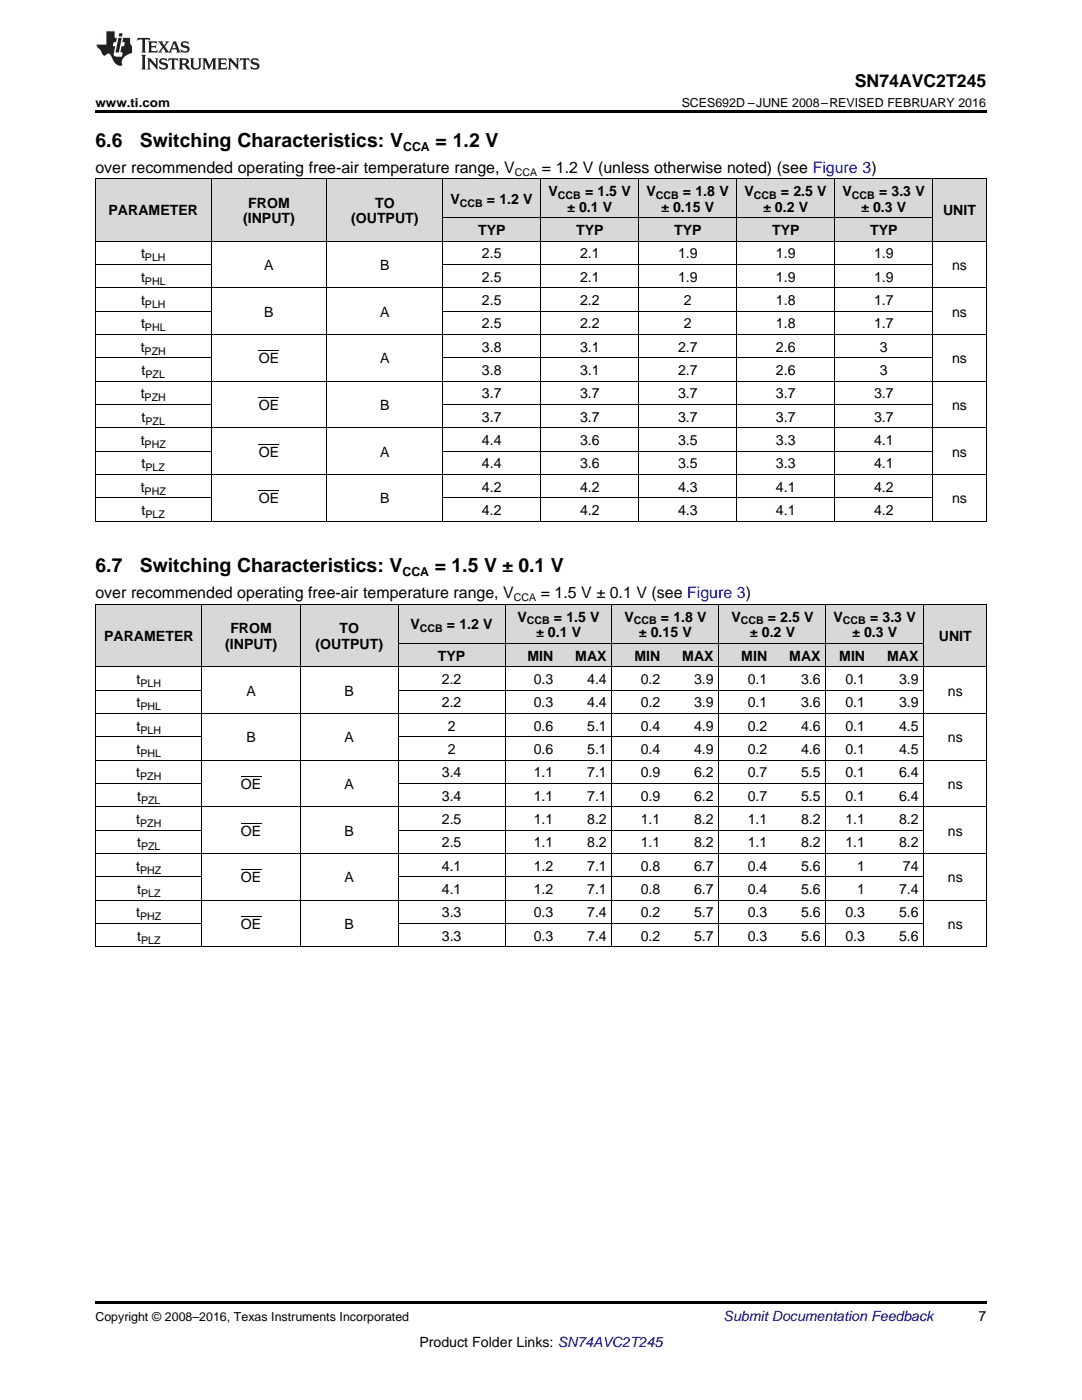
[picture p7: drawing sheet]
<svg xmlns="http://www.w3.org/2000/svg" width="216mm" height="279mm" viewBox="0 0 216 279" stroke-linecap="round" stroke-linejoin="round" font-family="sans-serif">
<g fill="#d8d8d8">
<path d="M19 120.7h21.4v12.4h-21.4z"/>
<path d="M40.4 120.7h19.5v12.4h-19.5z"/>
<path d="M59.9 120.7h19.6v12.4h-19.6z"/>
<path d="M184.4 120.7h12.4v12.4h-12.4z"/>
<path d="M79.5 128.5h21.3v4.6h-21.3z"/>
<path d="M100.8 128.5h10.7v4.6h-10.7z"/>
<path d="M111.5 128.5h10.7v4.6h-10.7z"/>
<path d="M122.2 128.5h10.6v4.6h-10.6z"/>
<path d="M132.8 128.5h10.7v4.6h-10.7z"/>
<path d="M143.5 128.5h10.7v4.6h-10.7z"/>
<path d="M154.2 128.5h10.6v4.6h-10.6z"/>
<path d="M164.8 128.5h8.9v4.6h-8.9z"/>
<path d="M173.7 128.5h10.7v4.6h-10.7z"/>
<path d="M79.5 120.7h21.3v7.8h-21.3z"/>
<path d="M100.8 120.7h10.7v7.8h-10.7z"/>
<path d="M111.5 120.7h10.7v7.8h-10.7z"/>
<path d="M122.2 120.7h10.6v7.8h-10.6z"/>
<path d="M132.8 120.7h10.7v7.8h-10.7z"/>
<path d="M143.5 120.7h10.7v7.8h-10.7z"/>
<path d="M154.2 120.7h10.6v7.8h-10.6z"/>
<path d="M164.8 120.7h8.9v7.8h-8.9z"/>
<path d="M173.7 120.7h10.7v7.8h-10.7z"/>
<path d="M19 35.7h23.2v12.5h-23.2z"/>
<path d="M42.2 35.7h23.1v12.5h-23.1z"/>
<path d="M65.3 35.7h23.1v12.5h-23.1z"/>
<path d="M186.2 35.7h10.6v12.5h-10.6z"/>
<path d="M88.4 43.5h19.5v4.7h-19.5z"/>
<path d="M107.9 43.5h19.6v4.7h-19.6z"/>
<path d="M127.5 43.5h19.5v4.7h-19.5z"/>
<path d="M147 43.5h19.6v4.7h-19.6z"/>
<path d="M166.6 43.5h19.6v4.7h-19.6z"/>
<path d="M88.4 35.7h19.5v7.8h-19.5z"/>
<path d="M107.9 35.7h19.6v7.8h-19.6z"/>
<path d="M127.5 35.7h19.5v7.8h-19.5z"/>
<path d="M147 35.7h19.6v7.8h-19.6z"/>
<path d="M166.6 35.7h19.6v7.8h-19.6z"/>
</g>
<path d="M19 22h177.8v.5h-177.8zM19 104l.2 .1zM65.2 104l.1 .1zM88.3 104l.1 .1zM107.8 104l.1 .1zM127.4 104l.1 .1zM146.9 104l.1 .1zM166.5 104l.1 .1zM186.1 104l.1 .1zM196.7 104l.1 .1zM19 259.7h177.8v.5h-177.8z" fill="#000"/>
<g fill="none" stroke="#000" stroke-width=".2">
<path d="M19 35.6l177.8 .1v68.4M19.1 35.7v68.4M42.1 35.7v68.4M65.2 35.7v68.4M88.3 35.7v68.4M107.9 35.7v68.4M127.4 35.7v68.4M147 35.7v68.4M166.6 35.7v68.4M186.1 35.7v68.4M19 57.4h177.8M19 52.8h23.2"/>
<path d="M19 48.1h177.8M88.4 52.8h97.8M88.4 43.5h97.8M19 76.1h177.8M19 71.4h23.2M19 66.8h177.8M19 62.1h23.2M88.4 71.4h97.8M88.4 62.1h97.8M19 99.4h23.2M19 94.7h177.8M19 90h23.2"/>
<path d="M19 85.4h177.8M19 80.7h23.2M88.4 99.4h97.8M88.4 90h97.8M88.4 80.7h97.8M19 104h177.8M19 137.7h21.4M19 133.1h177.8M19 120.6h177.8M19.1 120.7v68.3M40.3 120.7v68.3M59.9 120.7v68.3"/>
<path d="M79.4 120.7v68.3M79.5 137.7h104.9M79.5 128.4h104.9M100.8 120.7v68.3M122.1 120.7v68.3M143.5 120.7v68.3M164.8 120.7v68.3M184.3 120.7v68.3M196.8 120.7v68.3M19 156.4h21.4M19 151.7h177.8M19 147.1h21.4"/>
<path d="M19 142.4h177.8M79.5 156.4h104.9M79.5 147.1h104.9M19 179.7h177.8M19 175h21.4M19 170.3h177.8M19 165.7h21.4M19 161h177.8M79.5 175h104.9M79.5 165.7h104.9M19 189h177.8M19 184.3h21.4"/>
<path d="M79.5 184.3h104.9"/>
</g>
<g fill="#231f20">
<path d="M27.5 7.6l-.1 .5 .4-.2h.6v.1v2.1l-.2 .4h1l-.3-.4v-2.1l.1-.1h.5l.5 .2-.2-.5zM29.5 8.3l.2 .3v1.5l-.2 .4h1.8l.2-.6a1.04 1.04 0 0 1-1.3 .2v-.7h.6l.3 .2v-.6l-.3 .2h-.6v-.6l.8-.1 .4 .3-.2-.5zM31.5 8.3l.9 1.1-.9 1.1h.8l-.2-.2 .5-.7 .4 .7-.2 .2h1.5l-.1-.2 .1-.4h.9l.1 .4-.2 .2h1l-.3-.3-.7-1.9h-.5l-.9 2-.8-1 .9-1h-.8l.1 .3-.3 .5-.4-.6 .2-.2zM34.7 8.6l.4 1h-.7zM36.3 8.4a.63 .63 0 0 0-.2 .7 .63 .63 0 0 0 .6 .4l.6 .2 .1 .2a.75 .75 0 0 1-.7 .4 .75 .75 0 0 1-.6-.5l.1 .7 .1-.1a1.11 1.11 0 0 0 1.5-.6 1.13 1.13 0 0 0-1.2-.8l-.1-.4a1.04 1.04 0 0 1 1.2 .2l-.2-.5-.1 .1-.5-.2zM28.2 10.9l.2 .4v2.2l-.2 .4h1l-.3-.4v-2.2l.3-.4zM29.3 11.6l.3 .4v1.5l-.3 .4h.8l-.2-.4v-1.3l1.5 1.7v-1.9l.2-.4h-.7l.2 .4v.9l-1.1-1.3zM32 11.8a.62 .62 0 0 0-.2 .7 .62 .62 0 0 0 .6 .4l.6 .1 .1 .3a.76 .76 0 0 1-.7 .3 .76 .76 0 0 1-.6-.4l.1 .7 .1-.1a1.11 1.11 0 0 0 1.5-.6 1.13 1.13 0 0 0-1.2-.8l-.1-.4a1.04 1.04 0 0 1 1.2 .2l-.2-.6-.1 .1-.5-.1zM33.7 11.6l-.2 .6a.61 .61 0 0 1 .8-.3v1.6l-.2 .4h.9l-.2-.4v-1.6a.63 .63 0 0 1 .8 .3l-.2-.6zM35.6 11.6l.3 .4v1.5l-.3 .4h1l-.2-.2v-.8l.5 .2a.76 .76 0 0 0 1.2 .7l-1-1a.58 .58 0 0 0 .6-.5 .58 .58 0 0 0-.5-.6zM36.4 11.9h.1a.45 .45 0 0 1 .5 .1 .45 .45 0 0 1 .1 .5l-.7 .2zM37.9 11.6l.2 .2a2.17 2.17 0 0 0 .3 1.9 .99 .99 0 0 0 1.6-.6v-1.1l.2-.4h-.7l.2 .2a1.92 1.92 0 0 1-.2 1.8 .6 .6 0 0 1-.9-.5v-1.1l.2-.4zM40.4 11.6l.2 .4v1.5l-.2 .4h.7l-.2-.4v-1.4l.8 1.8 .8-1.8v1.4l-.2 .4h.9l-.2-.4v-1.5l.2-.4h-.8l-.6 1.5-.6-1.5zM43.4 11.6l.2 .4v1.5l-.2 .4h1.8l.2-.6a1.04 1.04 0 0 1-1.3 .1v-.6h.5l.4 .2v-.6l-.4 .2h-.5v-.7h.8l.3 .3-.1-.6zM45.5 11.6l.2 .4v1.5l-.2 .4h.7l-.2-.4v-1.3l1.5 1.7v-1.9l.2-.4h-.7l.2 .4v.9l-1.1-1.3zM47.9 11.6l-.1 .6a.61 .61 0 0 1 .8-.3v1.6l-.3 .4h1l-.3-.4 .1-1.6a.63 .63 0 0 1 .7 .3l-.1-.6zM50.2 11.8a.62 .62 0 0 0-.2 .7 .62 .62 0 0 0 .6 .4l.6 .1 .2 .3a.76 .76 0 0 1-.8 .3 .76 .76 0 0 1-.6-.4l.1 .7 .2-.1a1.11 1.11 0 0 0 1.5-.6 1.13 1.13 0 0 0-1.3-.8l-.1-.4a1.04 1.04 0 0 1 1.2 .2l-.1-.6-.2 .1-.5-.1z"/>
<path d="M21.2 6.3v2.6h-1.9l.1 .4 .7 .9a.91 .91 0 0 0 1 .8 .56 .56 0 0 1 .5-.3 .56 .56 0 0 1 .5 .3l.4 .8a1.53 1.53 0 0 0 1.9 1.2 1.54 1.54 0 0 1 1-2.1l.9-.3v-1.4a1.52 1.52 0 0 1-.3-1.6h-1.4l-.2 .8h.5l-.2 .8h-.4l-.2 1v.2l.4 .1-.2 .8a1.93 1.93 0 0 1-1.6-.3l.3-1.8h-.5l.2-.8h.4l.2-.8h-.4v-1.3zM23.6 7.6l-.6 2.9h.7l.6-2.9zM23.8 6.6l-.1 .7h.6l.2-.7z"/>
</g>
<path d="M51.6 79.4h4.1M51.6 70h4.1M51.6 98h4.1M51.6 88.7h4.1M48.1 155h4M48.1 173.6h4M48.1 164.3h4M48.1 182.9h4" fill="none" stroke="#000" stroke-width=".2"/>
<g font-size="3.9">
<text x="19" y="29.3">6.6</text>
<text x="27.9" y="29.3">Switching Characteristics: V</text>
<text x="86.9" y="29.3">= 1.2 V</text>
<text x="19" y="114.2">6.7</text>
<text x="27.9" y="114.2">Switching Characteristics: V</text>
<text x="86.7" y="114.2">= 1.5 V ± 0.1 V</text>
</g>
<text font-size="3.5" x="170.6" y="17.3">SN74AVC2T245</text>
<g font-size="3.2">
<text x="19" y="34.4">over recommended operating free-air temperature range, V</text>
<text x="108.1" y="34.4">= 1.2 V (unless otherwise noted) (see Figure 3)</text>
<text x="19" y="119.4">over recommended operating free-air temperature range, V</text>
<text x="107.9" y="119.4">= 1.5 V ± 0.1 V (see Figure 3)</text>
</g>
<g font-size="2.8">
<text x="49.5" y="41.4">FROM</text>
<text x="74.9" y="41.4">TO</text>
<text x="89.9" y="40.7">V</text>
<text x="97.2" y="40.7">= 1.2 V</text>
<text x="109.5" y="39.1">V</text>
<text x="116.7" y="39.1">= 1.5 V</text>
<text x="129" y="39.1">V</text>
<text x="136.3" y="39.1">= 1.8 V</text>
<text x="148.6" y="39.1">V</text>
<text x="155.8" y="39.1">= 2.5 V</text>
<text x="168.1" y="39.1">V</text>
<text x="175.4" y="39.1">= 3.3 V</text>
<text x="21.7" y="43">PARAMETER</text>
<text x="48.5" y="44.6">(INPUT)</text>
<text x="70.1" y="44.6">(OUTPUT)</text>
<text x="95.4" y="46.9">TYP</text>
<text x="113.2" y="42.3">± 0.1 V</text>
<text x="115" y="46.9">TYP</text>
<text x="131.9" y="42.3">± 0.15 V</text>
<text x="134.5" y="46.9">TYP</text>
<text x="152.3" y="42.3">± 0.2 V</text>
<text x="154.1" y="46.9">TYP</text>
<text x="171.8" y="42.3">± 0.3 V</text>
<text x="173.6" y="46.9">TYP</text>
<text x="188.2" y="43">UNIT</text>
<text x="28.2" y="51.6">t</text>
<text x="52.7" y="53.9">A</text>
<text x="75.8" y="53.9">B</text>
<text x="96.2" y="51.6">2.5</text>
<text x="115.7" y="51.6">2.1</text>
<text x="135.3" y="51.6">1.9</text>
<text x="154.8" y="51.6">1.9</text>
<text x="174.4" y="51.6">1.9</text>
<text x="190" y="53.9">ns</text>
<text x="28.2" y="56.2">t</text>
<text x="96.2" y="56.2">2.5</text>
<text x="115.7" y="56.2">2.1</text>
<text x="135.3" y="56.2">1.9</text>
<text x="154.8" y="56.2">1.9</text>
<text x="174.4" y="56.2">1.9</text>
<text x="28.2" y="60.9">t</text>
<text x="28.2" y="65.5">t</text>
<text x="52.7" y="63.2">B</text>
<text x="75.8" y="63.2">A</text>
<text x="96.2" y="60.9">2.5</text>
<text x="96.2" y="65.5">2.5</text>
<text x="115.7" y="60.9">2.2</text>
<text x="115.7" y="65.5">2.2</text>
<text x="136.5" y="60.9">2</text>
<text x="136.5" y="65.5">2</text>
<text x="154.8" y="60.9">1.8</text>
<text x="154.8" y="65.5">1.8</text>
<text x="174.4" y="60.9">1.7</text>
<text x="174.4" y="65.5">1.7</text>
<text x="190" y="63.2">ns</text>
<text x="28.1" y="70.2">t</text>
<text x="96.2" y="70.2">3.8</text>
<text x="115.7" y="70.2">3.1</text>
<text x="135.3" y="70.2">2.7</text>
<text x="154.8" y="70.2">2.6</text>
<text x="175.6" y="70.2">3</text>
<text x="28.3" y="74.9">t</text>
<text x="51.6" y="72.5">OE</text>
<text x="75.8" y="72.5">A</text>
<text x="96.2" y="74.9">3.8</text>
<text x="115.7" y="74.9">3.1</text>
<text x="135.3" y="74.9">2.7</text>
<text x="154.8" y="74.9">2.6</text>
<text x="175.6" y="74.9">3</text>
<text x="190" y="72.5">ns</text>
<text x="28.1" y="79.5">t</text>
<text x="51.6" y="81.8">OE</text>
<text x="75.8" y="81.8">B</text>
<text x="96.2" y="79.5">3.7</text>
<text x="115.7" y="79.5">3.7</text>
<text x="135.3" y="79.5">3.7</text>
<text x="154.8" y="79.5">3.7</text>
<text x="174.4" y="79.5">3.7</text>
<text x="190" y="81.8">ns</text>
<text x="28.1" y="88.8">t</text>
<text x="28.3" y="84.2">t</text>
<text x="96.2" y="84.2">3.7</text>
<text x="96.2" y="88.8">4.4</text>
<text x="115.7" y="84.2">3.7</text>
<text x="115.7" y="88.8">3.6</text>
<text x="135.3" y="84.2">3.7</text>
<text x="135.3" y="88.8">3.5</text>
<text x="154.8" y="84.2">3.7</text>
<text x="154.8" y="88.8">3.3</text>
<text x="174.4" y="84.2">3.7</text>
<text x="174.4" y="88.8">4.1</text>
<text x="28.3" y="93.5">t</text>
<text x="51.6" y="91.2">OE</text>
<text x="75.8" y="91.2">A</text>
<text x="96.2" y="93.5">4.4</text>
<text x="115.7" y="93.5">3.6</text>
<text x="135.3" y="93.5">3.5</text>
<text x="154.8" y="93.5">3.3</text>
<text x="174.4" y="93.5">4.1</text>
<text x="190" y="91.2">ns</text>
<text x="28.1" y="98.1">t</text>
<text x="51.6" y="100.5">OE</text>
<text x="75.8" y="100.5">B</text>
<text x="96.2" y="98.1">4.2</text>
<text x="115.7" y="98.1">4.2</text>
<text x="135.3" y="98.1">4.3</text>
<text x="154.8" y="98.1">4.1</text>
<text x="174.4" y="98.1">4.2</text>
<text x="190" y="100.5">ns</text>
<text x="28.3" y="102.8">t</text>
<text x="96.2" y="102.8">4.2</text>
<text x="115.7" y="102.8">4.2</text>
<text x="135.3" y="102.8">4.3</text>
<text x="154.8" y="102.8">4.1</text>
<text x="174.4" y="102.8">4.2</text>
<text x="81.9" y="125.6">V</text>
<text x="89.2" y="125.6">= 1.2 V</text>
<text x="103.3" y="124">V</text>
<text x="110.5" y="124">=</text>
<text x="113" y="124">1.5 V</text>
<text x="124.6" y="124">V</text>
<text x="131.9" y="124">=</text>
<text x="134.4" y="124">1.8 V</text>
<text x="145.9" y="124">V</text>
<text x="153.2" y="124">=</text>
<text x="155.7" y="124">2.5 V</text>
<text x="166.3" y="124">V</text>
<text x="173.6" y="124">= 3.3 V</text>
<text x="20.8" y="128">PARAMETER</text>
<text x="44.9" y="129.5">(INPUT)</text>
<text x="46" y="126.4">FROM</text>
<text x="63" y="129.5">(OUTPUT)</text>
<text x="67.7" y="126.4">TO</text>
<text x="87.4" y="131.9">TYP</text>
<text x="105.2" y="131.9">MIN</text>
<text x="107" y="127.2">± 0.1 V</text>
<text x="114.8" y="131.9">MAX</text>
<text x="126.6" y="131.9">MIN</text>
<text x="127.5" y="127.2">± 0.15 V</text>
<text x="136.1" y="131.9">MAX</text>
<text x="147.9" y="131.9">MIN</text>
<text x="149.6" y="127.2">± 0.2 V</text>
<text x="157.5" y="131.9">MAX</text>
<text x="167.5" y="131.9">MIN</text>
<text x="170" y="127.2">± 0.3 V</text>
<text x="177" y="131.9">MAX</text>
<text x="187.3" y="128">UNIT</text>
<text x="27.2" y="136.5">t</text>
<text x="88.2" y="136.5">2.2</text>
<text x="106.5" y="136.5">0.3</text>
<text x="117.2" y="136.5">4.4</text>
<text x="127.8" y="136.5">0.2</text>
<text x="138.5" y="136.5">3.9</text>
<text x="149.2" y="136.5">0.1</text>
<text x="159.8" y="136.5">3.6</text>
<text x="168.7" y="136.5">0.1</text>
<text x="179.4" y="136.5">3.9</text>
<text x="27.2" y="141.2">t</text>
<text x="49.2" y="138.9">A</text>
<text x="68.8" y="138.9">B</text>
<text x="88.2" y="141.2">2.2</text>
<text x="106.5" y="141.2">0.3</text>
<text x="117.2" y="141.2">4.4</text>
<text x="127.8" y="141.2">0.2</text>
<text x="138.5" y="141.2">3.9</text>
<text x="149.2" y="141.2">0.1</text>
<text x="159.8" y="141.2">3.6</text>
<text x="168.7" y="141.2">0.1</text>
<text x="179.4" y="141.2">3.9</text>
<text x="189.1" y="138.9">ns</text>
<text x="27.2" y="145.8">t</text>
<text x="49.2" y="148.2">B</text>
<text x="68.8" y="148.2">A</text>
<text x="89.4" y="145.8">2</text>
<text x="106.5" y="145.8">0.6</text>
<text x="117.2" y="145.8">5.1</text>
<text x="127.8" y="145.8">0.4</text>
<text x="138.5" y="145.8">4.9</text>
<text x="149.2" y="145.8">0.2</text>
<text x="159.8" y="145.8">4.6</text>
<text x="168.7" y="145.8">0.1</text>
<text x="179.4" y="145.8">4.5</text>
<text x="189.1" y="148.2">ns</text>
<text x="27.2" y="155.2">t</text>
<text x="27.2" y="150.5">t</text>
<text x="88.2" y="155.2">3.4</text>
<text x="89.4" y="150.5">2</text>
<text x="106.5" y="150.5">0.6</text>
<text x="106.5" y="155.2">1.1</text>
<text x="117.2" y="150.5">5.1</text>
<text x="117.2" y="155.2">7.1</text>
<text x="127.8" y="150.5">0.4</text>
<text x="127.8" y="155.2">0.9</text>
<text x="138.5" y="150.5">4.9</text>
<text x="138.5" y="155.2">6.2</text>
<text x="149.2" y="150.5">0.2</text>
<text x="149.2" y="155.2">0.7</text>
<text x="159.8" y="150.5">4.6</text>
<text x="159.8" y="155.2">5.5</text>
<text x="168.7" y="150.5">0.1</text>
<text x="168.7" y="155.2">0.1</text>
<text x="179.4" y="150.5">4.5</text>
<text x="179.4" y="155.2">6.4</text>
<text x="27.4" y="159.8">t</text>
<text x="48.1" y="157.5">OE</text>
<text x="68.8" y="157.5">A</text>
<text x="88.2" y="159.8">3.4</text>
<text x="106.5" y="159.8">1.1</text>
<text x="117.2" y="159.8">7.1</text>
<text x="127.8" y="159.8">0.9</text>
<text x="138.5" y="159.8">6.2</text>
<text x="149.2" y="159.8">0.7</text>
<text x="159.8" y="159.8">5.5</text>
<text x="168.7" y="159.8">0.1</text>
<text x="179.4" y="159.8">6.4</text>
<text x="189.1" y="157.5">ns</text>
<text x="27.2" y="164.5">t</text>
<text x="48.1" y="166.8">OE</text>
<text x="68.8" y="166.8">B</text>
<text x="88.2" y="164.5">2.5</text>
<text x="106.5" y="164.5">1.1</text>
<text x="117.2" y="164.5">8.2</text>
<text x="127.8" y="164.5">1.1</text>
<text x="138.5" y="164.5">8.2</text>
<text x="149.2" y="164.5">1.1</text>
<text x="159.8" y="164.5">8.2</text>
<text x="168.7" y="164.5">1.1</text>
<text x="179.4" y="164.5">8.2</text>
<text x="189.1" y="166.8">ns</text>
<text x="27.2" y="173.8">t</text>
<text x="27.4" y="169.1">t</text>
<text x="88.2" y="169.1">2.5</text>
<text x="88.2" y="173.8">4.1</text>
<text x="106.5" y="169.1">1.1</text>
<text x="106.5" y="173.8">1.2</text>
<text x="117.2" y="169.1">8.2</text>
<text x="117.2" y="173.8">7.1</text>
<text x="127.8" y="169.1">1.1</text>
<text x="127.8" y="173.8">0.8</text>
<text x="138.5" y="169.1">8.2</text>
<text x="138.5" y="173.8">6.7</text>
<text x="149.2" y="169.1">1.1</text>
<text x="149.2" y="173.8">0.4</text>
<text x="159.8" y="169.1">8.2</text>
<text x="159.8" y="173.8">5.6</text>
<text x="168.7" y="169.1">1.1</text>
<text x="171.1" y="173.8">1</text>
<text x="179.4" y="169.1">8.2</text>
<text x="180.2" y="173.8">74</text>
<text x="27.4" y="178.4">t</text>
<text x="48.1" y="176.1">OE</text>
<text x="68.8" y="176.1">A</text>
<text x="88.2" y="178.4">4.1</text>
<text x="106.5" y="178.4">1.2</text>
<text x="117.2" y="178.4">7.1</text>
<text x="127.8" y="178.4">0.8</text>
<text x="138.5" y="178.4">6.7</text>
<text x="149.2" y="178.4">0.4</text>
<text x="159.8" y="178.4">5.6</text>
<text x="171.1" y="178.4">1</text>
<text x="179.4" y="178.4">7.4</text>
<text x="189.1" y="176.1">ns</text>
<text x="27.2" y="183.1">t</text>
<text x="48.1" y="185.4">OE</text>
<text x="68.8" y="185.4">B</text>
<text x="88.2" y="183.1">3.3</text>
<text x="106.5" y="183.1">0.3</text>
<text x="117.2" y="183.1">7.4</text>
<text x="127.8" y="183.1">0.2</text>
<text x="138.5" y="183.1">5.7</text>
<text x="149.2" y="183.1">0.3</text>
<text x="159.8" y="183.1">5.6</text>
<text x="168.7" y="183.1">0.3</text>
<text x="179.4" y="183.1">5.6</text>
<text x="189.1" y="185.4">ns</text>
<text x="27.4" y="187.7">t</text>
<text x="88.2" y="187.7">3.3</text>
<text x="106.5" y="187.7">0.3</text>
<text x="117.2" y="187.7">7.4</text>
<text x="127.8" y="187.7">0.2</text>
<text x="138.5" y="187.7">5.7</text>
<text x="149.2" y="187.7">0.3</text>
<text x="159.8" y="187.7">5.6</text>
<text x="168.7" y="187.7">0.3</text>
<text x="179.4" y="187.7">5.6</text>
<text x="195.3" y="263.6">7</text>
<text x="83.7" y="268.9">Product Folder Links: SN74AVC2T245</text>
</g>
<text font-size="2.8" fill="#0000c8" x="144.4" y="263.6">Submit Documentation Feedback</text>
<g font-size="2.5">
<text x="19" y="21.4">www.ti.com</text>
<text x="136" y="21.4">SCES692D –JUNE 2008–REVISED FEBRUARY 2016</text>
<text x="80.4" y="30.1">CCA</text>
<text x="80.3" y="115">CCA</text>
<text x="19" y="263.6">Copyright © 2008–2016, Texas Instruments Incorporated</text>
</g>
<g font-size="2.1">
<text x="102.7" y="35.1">CCA</text>
<text x="91.8" y="41.2">CCB</text>
<text x="111.3" y="39.7">CCB</text>
<text x="130.9" y="39.7">CCB</text>
<text x="150.4" y="39.7">CCB</text>
<text x="170" y="39.7">CCB</text>
<text x="28.9" y="52.1">PLH</text>
<text x="28.9" y="56.8">PHL</text>
<text x="28.9" y="61.5">PLH</text>
<text x="28.9" y="70.8">PZH</text>
<text x="28.9" y="66.1">PHL</text>
<text x="29" y="75.4">PZL</text>
<text x="28.9" y="80.1">PZH</text>
<text x="28.9" y="89.4">PHZ</text>
<text x="29" y="84.7">PZL</text>
<text x="29" y="94.1">PLZ</text>
<text x="28.9" y="98.7">PHZ</text>
<text x="29" y="103.4">PLZ</text>
<text x="102.5" y="120">CCA</text>
<text x="105.1" y="124.6">CCB</text>
<text x="126.5" y="124.6">CCB</text>
<text x="147.8" y="124.6">CCB</text>
<text x="168.2" y="124.6">CCB</text>
<text x="83.8" y="126.2">CCB</text>
<text x="28" y="137.1">PLH</text>
<text x="28" y="141.7">PHL</text>
<text x="28" y="146.4">PLH</text>
<text x="28" y="155.7">PZH</text>
<text x="28" y="151.1">PHL</text>
<text x="28.2" y="160.4">PZL</text>
<text x="28" y="165">PZH</text>
<text x="28.2" y="169.7">PZL</text>
<text x="28" y="174.3">PHZ</text>
<text x="28.2" y="179">PLZ</text>
<text x="28" y="183.7">PHZ</text>
<text x="28.2" y="188.3">PLZ</text>
</g>
</svg>
